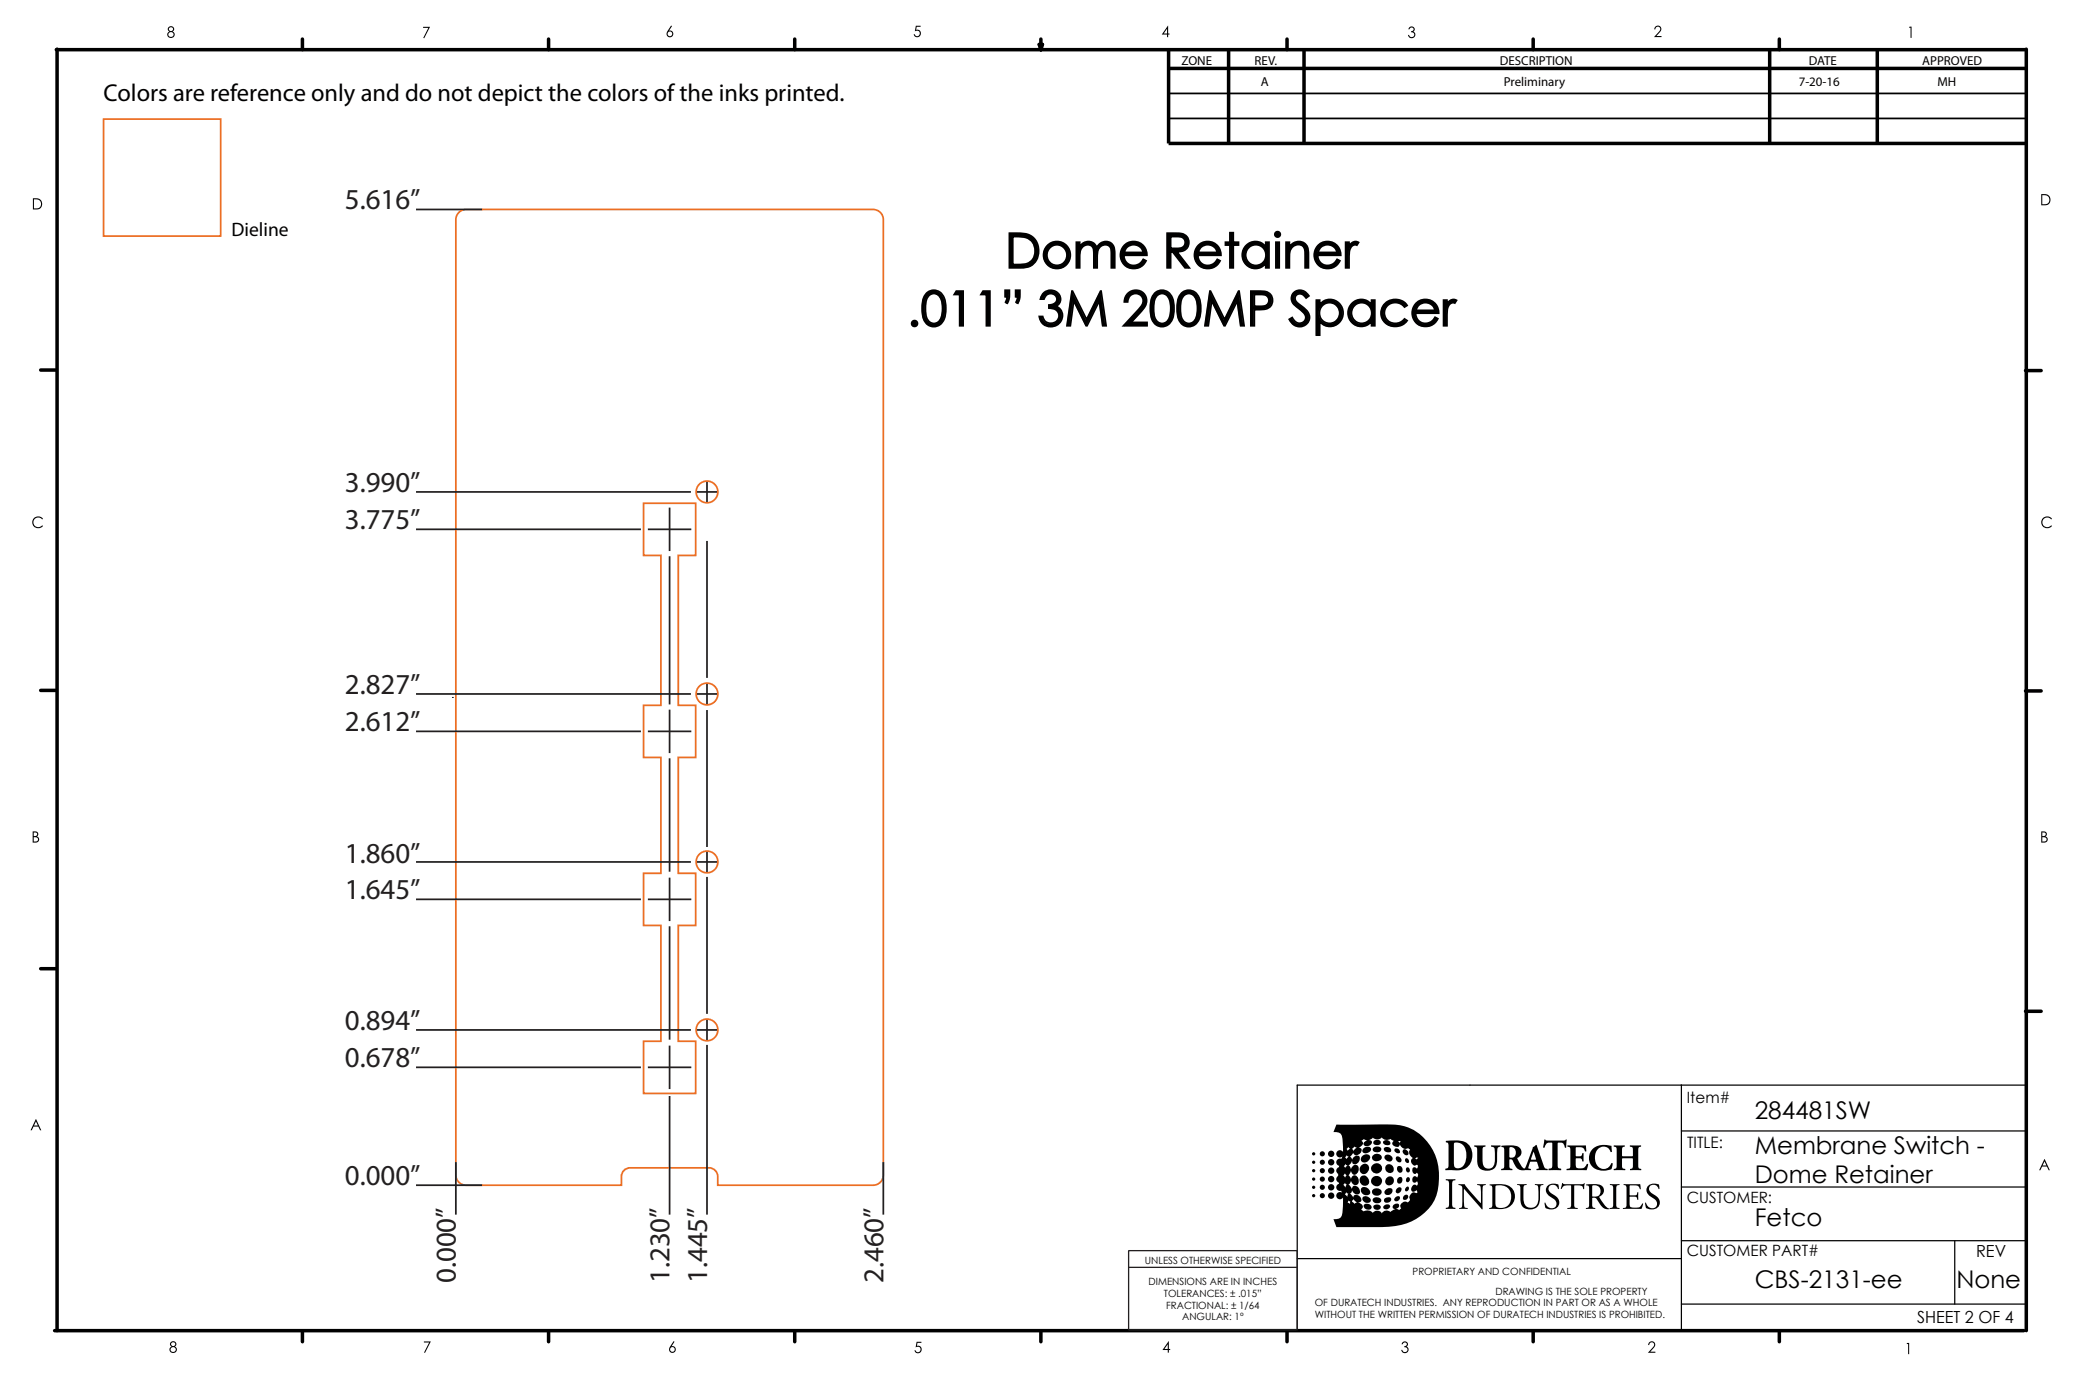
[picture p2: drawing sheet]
<svg xmlns="http://www.w3.org/2000/svg" width="304mm" height="201mm" viewBox="0 0 304 201" stroke-linecap="round" stroke-linejoin="round" font-family="sans-serif">
<!-- layer: Print -->
<g fill="none" stroke="#ec6e23" stroke-width=".25">
<path d="M15.1 17.4h17.1v17.1h-17.1zM66.9 31.2l.8-.5 .4-.1h59.5a1.49 1.49 0 0 1 1.5 1.5v139.7a1.49 1.49 0 0 1-1.5 1.5h-22.7v-1.3a1.27 1.27 0 0 0-1.3-1.3h-11.5a1.27 1.27 0 0 0-1.3 1.3v1.3h-22.7a1.49 1.49 0 0 1-1.5-1.5v-139.7l.1-.5zM94.1 73.6h7.6v7.6h-2.6v21.9h2.6v7.6h-2.6v17h2.6v7.6h-2.6v16.9h2.6v7.6h-7.6v-7.6h2.5v-16.9h-2.5v-7.6h2.5v-17h-2.5v-7.6h2.5v-21.9h-2.5z"/>
<circle cx="103.3" cy="71.9" r="1.59"/>
<circle cx="103.3" cy="101.4" r="1.59"/>
<circle cx="103.3" cy="126" r="1.59"/>
<circle cx="103.3" cy="150.6" r="1.59"/>
</g>
<path d="M245.8 158.6v35.9M296.2 158.6h-106.6v35.8M245.8 173.5h50.4M245.8 165.3h50.4M189.6 184h56.2M245.8 181.4h50.4M245.8 190.6h50.4M285.7 181.4v9.2" fill="none" stroke="#000" stroke-width=".18"/>
<g fill="#000">
<path d="M61.8 3.9h1.1l-.9 1.7-.1-.1 .7-1.4h-.8zM133.9 3.8h.7v.1h-.6l-.1 .5a.54 .54 0 0 1 .7 .3 .54 .54 0 0 1-.4 .7 .54 .54 0 0 1-.6-.4h.1a.41 .41 0 0 0 .6 .2 .41 .41 0 0 0 .2-.5 .41 .41 0 0 0-.6-.2l-.2 .1zM206 4a.43 .43 0 0 1 .7 0 .43 .43 0 0 1-.1 .6 .53 .53 0 0 1 0 .9 .53 .53 0 0 1-.8-.4h.2a.38 .38 0 0 0 .4 .4 .38 .38 0 0 0 .3-.5 .38 .38 0 0 0-.4-.3v-.1a.3 .3 0 0 0 .3-.3 .3 .3 0 0 0-.3-.3 .3 .3 0 0 0-.3 .3h-.1zM242 3.9a.55 .55 0 0 1 .8 .1 .55 .55 0 0 1-.3 .8l-.4 .5h.8v.1h-1.1l.6-.7a.42 .42 0 0 0 .3-.5 .42 .42 0 0 0-.5-.3l-.2 .4h-.2zM279.1 3.9h.3v1.6h-.1v-1.4h-.3zM5 75.7a.9 .9 0 0 1 1.3 .1l-.1 .1a.71 .71 0 0 0-1.1-.1 .71 .71 0 0 0 0 1.1 .71 .71 0 0 0 1.1-.1l.1 .1a.88 .88 0 0 1-1.3 .1 .88 .88 0 0 1 0-1.3zM298.6 75.7a.9 .9 0 0 1 1.3 .1l-.1 .1a.71 .71 0 0 0-1-.1 .71 .71 0 0 0 0 1.1 .71 .71 0 0 0 1-.1l.1 .1a.88 .88 0 0 1-1.2 .1 .88 .88 0 0 1-.1-1.3zM199 171.9a.79 .79 0 0 1 1 .4 .79 .79 0 0 1-.2 1 .8 .8 0 0 1-1-.4 .8 .8 0 0 1 .2-1zM199 173.7a.8 .8 0 0 1 .9 0 .8 .8 0 0 1 .3 .8 .77 .77 0 0 1-.9 .1 .77 .77 0 0 1-.3-.9zM199.4 176.1a.68 .68 0 0 1 1.1 .5 .65 .65 0 0 1-.7 .2 .65 .65 0 0 1-.5-.6zM198.9 170.5a.68 .68 0 0 1 1-.2 .68 .68 0 0 1 0 1 .67 .67 0 0 1-1 .1 .67 .67 0 0 1 0-.9zM199.2 175a.7 .7 0 0 1 .8 0 .7 .7 0 0 1 .3 .7 .67 .67 0 0 1-.8 .1 .67 .67 0 0 1-.3-.8z"/>
<path d="M199.1 169a.62 .62 0 0 1 .7-.3 .62 .62 0 0 1 .5 .6 .76 .76 0 0 1-.6 .6 .76 .76 0 0 1-.8-.3v-.3zM199.4 167.8a.59 .59 0 0 1 1 .2 .8 .8 0 0 1-1.2 .4l-.1-.2zM200.7 173.9a.78 .78 0 0 1 1.3 .4 .72 .72 0 0 1-.8 .5 .72 .72 0 0 1-.6-.7zM200.8 167.7a.65 .65 0 0 1 1.1 .3 .71 .71 0 0 1-1.3 .1zM200.8 168.8a.66 .66 0 0 1 .8-.1 .66 .66 0 0 1 .3 .8 .82 .82 0 0 1-1.3-.1v-.3zM200.8 176.2l.2-.1a.48 .48 0 0 1 .6 0 .48 .48 0 0 1 .1 .6 .56 .56 0 0 1-.6 .2 .56 .56 0 0 1-.4-.6zM200.9 166.7a.6 .6 0 0 1 .9 .3 .58 .58 0 0 1-.5 .4 .58 .58 0 0 1-.6-.4zM200.6 170.3a.79 .79 0 0 1 1.1-.1 .79 .79 0 0 1 .2 1.1 .79 .79 0 0 1-1.2 .1 .69 .69 0 0 1-.1-1.1zM200.8 175.1a.69 .69 0 0 1 1.1 .4 .72 .72 0 0 1-1.3 0l.1-.2zM202.4 167.7a.6 .6 0 0 1 .6 0 .6 .6 0 0 1 .3 .6 .65 .65 0 0 1-1-.4zM202.5 168.9a.67 .67 0 0 1 .7 0 .67 .67 0 0 1 .3 .6 .62 .62 0 0 1-.8 .2 .62 .62 0 0 1-.2-.8zM202.7 170.3a.68 .68 0 0 1 .9 .2 .68 .68 0 0 1-.2 .9 .7 .7 0 0 1-.8-.2 .7 .7 0 0 1 .1-.9z"/>
<path d="M202.2 176.3a.5 .5 0 0 1 .5-.3 .5 .5 0 0 1 .5 .4 .56 .56 0 0 1-1 .1zM202.2 166.8a.55 .55 0 0 1 .7-.1 .55 .55 0 0 1 .3 .6 .58 .58 0 0 1-.7 .1 .58 .58 0 0 1-.3-.6zM202.3 175.3a.76 .76 0 0 1 1-.2 .55 .55 0 0 1-.3 .7 .55 .55 0 0 1-.7-.2zM202.6 173.9a.55 .55 0 0 1 .5-.2 .55 .55 0 0 1 .4 .4 .64 .64 0 0 1-.4 .6 .64 .64 0 0 1-.7-.3zM202.6 172.3a.65 .65 0 0 1 1.1 .1 .65 .65 0 0 1-.6 .9 .6 .6 0 0 1-.6-.4 .6 .6 0 0 1 .1-.6zM204.2 169.1a.53 .53 0 0 1 .5 .2 .53 .53 0 0 1 0 .6 .53 .53 0 0 1-.6-.2 .53 .53 0 0 1 .1-.6zM203.9 167.9a.48 .48 0 0 1 .6 .1 .48 .48 0 0 1 .1 .6 .46 .46 0 0 1-.6-.1 .46 .46 0 0 1-.1-.6zM204.2 173.7l.2-.1h.4a.52 .52 0 0 1-.1 .6 .52 .52 0 0 1-.6 .2v-.5zM203.9 175.1a.45 .45 0 0 1 .7-.1 .49 .49 0 0 1-.2 .5 .49 .49 0 0 1-.6-.1zM204.4 172.1l.3-.1a.47 .47 0 0 1 .2 .7 .47 .47 0 0 1-.6 .2l-.1-.3zM204.3 170.6a.48 .48 0 0 1 .7 .2 .48 .48 0 0 1-.4 .6 .62 .62 0 0 1-.3-.8zM205.4 169.4l.2-.1a.5 .5 0 0 1 .3 .6l-.1 .1-.3-.1-.1-.3z"/>
<path d="M205.6 170.7h.3l.2 .4-.1 .2-.3 .1a.44 .44 0 0 1-.1-.7zM205.1 168.1a.52 .52 0 0 1 .6 .1 .52 .52 0 0 1 .1 .6 .55 .55 0 0 1-.6-.1 .55 .55 0 0 1-.1-.6zM205.2 174.8l.2-.1a.37 .37 0 0 1 .5 .3 .37 .37 0 0 1-.4 .4h-.3l-.1-.2zM205.6 172.2l.2-.1a.34 .34 0 0 1 .3 .4 .34 .34 0 0 1-.6 .2zM205.5 173.6l.3-.1a.37 .37 0 0 1 .1 .5 .37 .37 0 0 1-.5 .1zM211.4 172.4h1.3l-.4 .3v.7v2.7v.3l.4 .2v.1h-1.4l.5-.3v-.7v-2.7v-.3l-.1-.1-.4-.1zM215.5 167.4h1.6v.2l-.3 .1-.1 .5a4 4 0 0 0 .2 2.3 .89 .89 0 0 0 1 .3 .89 .89 0 0 0 .6-.9v-1.7a.47 .47 0 0 0-.5-.6v-.2h1.3v.2a.46 .46 0 0 0-.5 .6v1.2a1.5 1.5 0 0 1-1 1.7 1.5 1.5 0 0 1-1.8-.8l-.1-2.4-.1-.2-.3-.1zM213.2 173.1h.9l2.3 2.8 .1-1.7a1.06 1.06 0 0 0-.2-.9l-.4-.1h1.3l-.4 .2-.1 .2v3.1l-.1 .1-2.6-3v2.5a.38 .38 0 0 0 .5 .3v.1h-1.2l.4-.2v-.3v-2.4a.67 .67 0 0 0-.5-.6zM221.8 173.1h1.3v.1l-.3 .1-.1 .6a3 3 0 0 0 .3 2.4 1.15 1.15 0 0 0 1.4 .1 1.15 1.15 0 0 0 .5-1.3l-.1-1.6a.48 .48 0 0 0-.5-.3h1.3l-.4 .2-.1 1.7a1.47 1.47 0 0 1-1 1.6 1.47 1.47 0 0 1-1.8-.7l-.1-2.5-.1-.2-.3-.1zM226.1 173.4a1.7 1.7 0 0 1 1.7-.3v.7a.77 .77 0 0 0-.6-.6 .77 .77 0 0 0-.8 .4 .77 .77 0 0 0 .4 .9 1.42 1.42 0 0 1 1.1 1.6 1.35 1.35 0 0 1-2 .5l-.1-.8a.92 .92 0 0 0 .7 .8 .92 .92 0 0 0 1-.4 .82 .82 0 0 0-.4-1 1.72 1.72 0 0 1-1.1-1.2zM225.7 166.6l.3 .1h2.4l.6-.1-.1 1.1-.2 .1a.7 .7 0 0 0-1-.7v3.4l.1 .2 .4 .1v.3h-1.8v-.3l.4-.1 .1-.2v-3.4a.79 .79 0 0 0-1.1 .7l-.2-.1zM228.3 172.9l.6 .2h2.4l.3-.1v.8h-.2a.55 .55 0 0 0-.8-.5h-.5v.2v2.8l.1 .2 .4 .2h-1.5v-.1l.4-.1 .1-.2 .1-2.8-.1-.2h-.1a1.05 1.05 0 0 0-1.3 .5z"/>
<path d="M229.1 167.4h2.7l.1 .9h-.1l-.5-.5-1-.1v1.3h.8l.2-.4h.2v1.2h-.2a.37 .37 0 0 0-.5-.5h-.5v1.1a.36 .36 0 0 0 .4 .4 1.02 1.02 0 0 0 1.2-.6h.2l-.2 .9h-2.9v-.2l.4-.1 .1-.5v-2.4l-.1-.2-.3-.1zM232.9 167.8a3.1 3.1 0 0 1 2.7-.3v.9h-.2a1.13 1.13 0 0 0-1.2-.8 1.13 1.13 0 0 0-1 1 1.61 1.61 0 0 0 1.2 2.3 1.18 1.18 0 0 0 1.1-.9l.2 .1a.79 .79 0 0 1-.7 1 2.03 2.03 0 0 1-2.7-2.3l.1-.4zM235.3 173.1l1.4 .1-.4 .1-.1 .6 .1 2.4v.2l.4 .1v.1h-1.4l.4-.2 .1-.6v-2.4l-.1-.2-.4-.1zM235.9 167.4h1.6v.2l-.3 .1-.1 .2v1v.1h.2h1.4v-1.1l-.1-.2-.3-.1v-.2h1.6v.2l-.3 .1-.1 .2v2.4l.1 .5 .3 .1v.2h-1.6v-.2l.3-.1 .1-.2v-1.1v-.2h-.2h-1.4v1.3l.1 .2 .3 .1v.2h-1.6v-.2l.3-.1 .1-.5v-2.4l-.1-.2-.3-.1zM237.3 173.1h2.4l.1 .7h-.1a.74 .74 0 0 0-.9-.5h-.6v1.3v.1h.2h.8l.1-.4h.2v1.1h-.2l-.1-.4-.2-.1a.6 .6 0 0 0-.8 .2v1a.36 .36 0 0 0 .4 .4h.7a.98 .98 0 0 0 .8-.6l-.2 .8h-2.7v-.1l.4-.1 .1-.6v-2.4l-.1-.2-.3-.1zM240.8 173.4a1.69 1.69 0 0 1 1.7-.3v.7a.77 .77 0 0 0-.6-.6 .77 .77 0 0 0-.8 .4 .77 .77 0 0 0 .4 .9 1.42 1.42 0 0 1 1.1 1.6 1.35 1.35 0 0 1-2 .5l-.1-.8a.92 .92 0 0 0 .7 .8 .92 .92 0 0 0 1-.4 .82 .82 0 0 0-.4-1 1.72 1.72 0 0 1-1.1-1.2zM62 196.1h1l-.9 1.7-.1-.1 .7-1.5h-.7zM134 196.1h.7v.2h-.6l-.1 .4a.54 .54 0 0 1 .7 .4 .54 .54 0 0 1-.4 .7 .54 .54 0 0 1-.6-.4h.1a.41 .41 0 0 0 .6 .2 .41 .41 0 0 0 .2-.5 .41 .41 0 0 0-.6-.2l-.2 .1zM205 196.2a.43 .43 0 0 1 .7 0 .43 .43 0 0 1-.1 .6 .53 .53 0 0 1 0 1 .53 .53 0 0 1-.8-.5h.2a.38 .38 0 0 0 .4 .4 .38 .38 0 0 0 .3-.5 .38 .38 0 0 0-.4-.3v-.1a.3 .3 0 0 0 .3-.3 .3 .3 0 0 0-.3-.3 .3 .3 0 0 0-.3 .3h-.1zM241.1 196.2a.55 .55 0 0 1 .8 .2 .55 .55 0 0 1-.3 .8l-.4 .4h.8v.1h-1.1l.6-.6a.42 .42 0 0 0 .3-.5 .42 .42 0 0 0-.5-.4l-.2 .4h-.2zM278.8 196.3h.3v1.7h-.2v-1.5h-.2z"/>
<path d="M24.7 4.3a.3 .3 0 0 0 .6 0 .3 .3 0 0 0-.6 0zM24.6 5.1a.37 .37 0 0 0 .7 0 .37 .37 0 0 0-.7 0zM24.7 4a.44 .44 0 0 1 .6-.1 .44 .44 0 0 1-.1 .7 .5 .5 0 0 1 .2 .8 .5 .5 0 0 1-.8 0 .5 .5 0 0 1 .2-.8l-.3-.2z"/>
<path d="M97.6 4.9a.35 .35 0 0 0 .7 0 .35 .35 0 0 0-.7 0zM98.1 3.7l.1 .1-.4 .7a.5 .5 0 0 1 .6 .6 .5 .5 0 0 1-.8 .3 .5 .5 0 0 1-.1-.8z"/>
<path d="M170.6 4.2l-.5 .7h.5zM170.7 3.8v1.1h.2v.2h-.2v.3h-.1v-.3h-.8z"/>
<path d="M5 29.1v1.4a.72 .72 0 0 0 .9-.3 .72 .72 0 0 0-.1-.9zM4.8 29a1.01 1.01 0 0 1 1.3 .6 .78 .78 0 0 1-.8 1h-.5z"/>
<path d="M298.5 28.5v1.4a.72 .72 0 0 0 .9-.3 .72 .72 0 0 0-.1-.9zM298.4 28.4a1.01 1.01 0 0 1 1.3 .6 .78 .78 0 0 1-.8 1h-.5z"/>
<path d="M4.9 122.4v.6a.39 .39 0 0 0 .5 0 .39 .39 0 0 0 .1-.5zM4.9 121.7v.5a.3 .3 0 0 0 .5-.1 .3 .3 0 0 0-.1-.4zM4.8 121.5h.3a.41 .41 0 0 1 .5 .3 .41 .41 0 0 1-.2 .5 .46 .46 0 0 1 .3 .5 .46 .46 0 0 1-.5 .4h-.4z"/>
<path d="M298.5 122.4v.6a.39 .39 0 0 0 .5 0 .39 .39 0 0 0 .1-.5zM298.5 121.7v.5a.3 .3 0 0 0 .5-.1 .3 .3 0 0 0-.2-.4zM298.4 121.5h.3a.41 .41 0 0 1 .5 .3 .41 .41 0 0 1-.2 .5 .46 .46 0 0 1 .3 .5 .46 .46 0 0 1-.5 .4h-.4z"/>
<path d="M5.3 163.9l-.3 .6h.5zM5.2 163.6l.8 1.6h-.1l-.3-.5h-.7l-.3 .5h-.1z"/>
<path d="M206.9 169.3a.28 .28 0 0 1 .4 0l-.3 .2zM199 166.8l.4-.3 .4 .2a.5 .5 0 0 0-.4 .7 .7 .7 0 0 0 1.1-.6l-.4-.1 .6-.4a.89 .89 0 0 0 1.3 0 .92 .92 0 0 0 1.2 .2l.5 .3a.41 .41 0 0 0-.1 .6 .63 .63 0 0 0 1 .1v-.2a.85 .85 0 0 0 1.2 .5l.3 .2-.1 .2a.82 .82 0 0 0 .5 1.1 .57 .57 0 0 0-.2 .8 .57 .57 0 0 0 .8 .2l.1 .1-.1 .4-.4-.2a.53 .53 0 0 0-.3 .6 .53 .53 0 0 0 .5 .4l.2-.1a.4 .4 0 0 1 0 .7l-.1-.2a.44 .44 0 0 0-.6 .4 .44 .44 0 0 0 .5 .5l.2-.2a.48 .48 0 0 1 0 .7l-.1-.2a.58 .58 0 0 0-.7 .3 .58 .58 0 0 0 .1 .7h.3l.3-.2 .2 .3-.1 .1a.74 .74 0 0 0-.9 .1 .74 .74 0 0 0-.1 .9l-.3 .4a.64 .64 0 0 0-.9 0 .64 .64 0 0 0-.1 .8l-.3 .3-.1-.1-.4-.1h.2a.4 .4 0 0 0 .3-.3 .4 .4 0 0 0-.1-.4 .58 .58 0 0 0-.8 .6l.4 .2-.8 .4a.78 .78 0 0 0-1.2 .2 .76 .76 0 0 0-1.3-.1 1.21 1.21 0 0 0-1.5-.3l-.2-.2 .1-.2a.6 .6 0 0 0-.6-.8l.4-.2a.67 .67 0 0 0-.2-.8 .67 .67 0 0 0-.9 .1v.2l-.5-.6 .3-.3v-.2a.67 .67 0 0 0 .5 .6 .67 .67 0 0 0 .7-.2 .77 .77 0 0 0-.3-.8 .77 .77 0 0 0-.8-.1l-.1 .3-.3-.5-.2-.1 .2-.2 .2-.4a.61 .61 0 0 0 .8 .6 .61 .61 0 0 0 .2-1 .54 .54 0 0 0-.5-.4 .54 .54 0 0 0-.5 .5l-.4-.5 .4-.6a.57 .57 0 0 0 .6 .5 .77 .77 0 0 0 .5-.7 .77 .77 0 0 0-.4-.7 .76 .76 0 0 0-.7 .6l-.2-.4-.2-.1 .3-.3 .2-.4a.41 .41 0 0 0 .6 .5 .81 .81 0 0 0 .4-1.2 .74 .74 0 0 0-1 .5l-.3-.4 .5-.6 .1 .2a.7 .7 0 0 0 .8 0 .7 .7 0 0 0 .2-.8l-.3-.1a.67 .67 0 0 0 .5-.9zM196.6 171.5l.3 .3-.3 .3-.3-.3zM196.8 174.3l.3 .2-.1 .5-.4-.4zM197.1 175.5l.3 .1v.4l-.4-.2zM196.6 172.9l.3 .3-.2 .4-.4-.4zM197.8 175.3l.3 .3 .3 .2-.4 .2-.4-.4zM196.7 170.1l.3 .3-.4 .3-.2-.2zM196.9 168.9l.3 .2-.4 .3-.2-.2zM197.1 167.6l.3 .3-.4 .3-.2-.2zM198 167.6l.4 .2-.3 .1-.3 .4-.1-.4zM204.3 166.8h.3l.1 .1-.1 .2zM195.3 164.4l-.4 1.1a.98 .98 0 0 1 1.3 .9l.1 2a.53 .53 0 0 0-.8-.2 .53 .53 0 0 0-.1 .8 .53 .53 0 0 0 .8 0l-.1 .4a.53 .53 0 0 0-.8 .3 .53 .53 0 0 0 .4 .7v.2a.53 .53 0 0 0-.4 .5 .53 .53 0 0 0 .3 .5v.2a.64 .64 0 0 0 .1 1.2 .53 .53 0 0 0-.4 .7 .53 .53 0 0 0 .7 .4l.2 .2a.53 .53 0 0 0-.8 .2 .53 .53 0 0 0 .2 .7 .53 .53 0 0 0 .7-.1l-.1 1.9a1.05 1.05 0 0 1-1.3 1.2l.4 1.2h6.1a9.1 9.1 0 0 0 7.2-2.4 6.3 6.3 0 0 0 1.7-5.2 7.2 7.2 0 0 0-5.9-7.3z"/>
<path d="M212.6 167.1l-.1 2.8a.74 .74 0 0 0 .4 .9 1.3 1.3 0 0 0 1.4-1.5 1.87 1.87 0 0 0-1-2.2l-.5-.1zM211.4 166.8a6.6 6.6 0 0 1 2.7 .1 2.26 2.26 0 0 1 1 2.9 2.26 2.26 0 0 1-2.7 1.3h-1.1v-.2v-.1l.3-.1 .1-.6v-2.8l-.1-.2-.2-.1z"/>
<path d="M218.6 173.3v2.5a.65 .65 0 0 0 .8 .8 1.66 1.66 0 0 0 1.4-1 1.66 1.66 0 0 0-.2-1.8 1.96 1.96 0 0 0-2-.5zM217.8 173.1h.3a4.7 4.7 0 0 1 2.6 .4 1.86 1.86 0 0 1 .6 2.2 1.86 1.86 0 0 1-2 1.1l-1.6-.1 .3-.2 .1-.6v-2.4l-.1-.1-.2-.1z"/>
<path d="M220.7 167.7a.77 .77 0 0 1 .9 .7 .77 .77 0 0 1-.9 .8l-.1-.2zM219.5 167.5v.2l.3 .1 .1 .1v2.4l-.1 .5-.4 .1v.2h1.6v-.2l-.3-.1-.1-.2v-1l.2-.1a.9 .9 0 0 1 .6 .7 1.4 1.4 0 0 0 1.7 .8l.6 .1v-.2l-.3-.1 .2-.9 .2-.1h.8l.1 .1 .2 .9-.3 .1v.2h1.6v-.2a.52 .52 0 0 1-.6-.5l-1-2.9-.1-.1-.5 .3-.9 2.6-.3 .5a2.86 2.86 0 0 1-1-1.5 .92 .92 0 0 0 .6-1.1 .92 .92 0 0 0-.9-.7zM224.2 168.4l.3 1.1h-.7z"/>
<path d="M232.7 173.3v1.5a.86 .86 0 0 0 1.3-.7 .86 .86 0 0 0-1.3-.8zM231.9 173.1h1.2a1.04 1.04 0 0 1 1.3 1.3l-.2 .2-.4 .3a3.7 3.7 0 0 0 1.5 1.8l-.1 .1a1.36 1.36 0 0 1-1.5-1l-.4-.6-.5-.1-.1 1.2 .1 .2 .4 .1v.1h-1.4v-.1l.4-.1 .1-.6v-2.4l-.1-.1-.3-.1z"/>
<path d="M298.8 169.8l-.2 .6h.5zM298.8 169.4l.8 1.7h-.2l-.2-.6h-.7l-.3 .6h-.1z"/>
<path d="M25 196.5a.3 .3 0 0 0 .6 0 .3 .3 0 0 0-.6 0zM24.9 197.3a.4 .4 0 0 0 .8 0 .4 .4 0 0 0-.8 0zM25 196.2a.44 .44 0 0 1 .6 0 .44 .44 0 0 1 0 .6 .5 .5 0 0 1 .1 .8 .5 .5 0 0 1-.8 0 .5 .5 0 0 1 .2-.8l-.2-.2z"/>
<path d="M97.9 197.3a.35 .35 0 0 0 .7 0 .35 .35 0 0 0-.7 0zM98.5 196l.1 .1-.4 .7a.5 .5 0 0 1 .5 .6 .5 .5 0 0 1-.7 .3 .5 .5 0 0 1-.1-.8z"/>
<path d="M170.7 196.5l-.5 .7h.5zM170.8 196l.1 1.2h.1v.1h-.1v.4h-.2v-.4h-.8z"/>
<circle cx="192" cy="173.6" r=".24"/>
<circle cx="192" cy="171.1" r=".24"/>
<circle cx="192" cy="169.9" r=".24"/>
<circle cx="192" cy="174.8" r=".24"/>
<circle cx="192" cy="172.4" r=".24"/>
<circle cx="192" cy="168.7" r=".24"/>
<circle cx="193.3" cy="168.7" r=".38"/>
<circle cx="193.3" cy="174.8" r=".38"/>
<circle cx="193.3" cy="171.1" r=".38"/>
<circle cx="193.3" cy="172.4" r=".38"/>
<circle cx="193.3" cy="169.9" r=".38"/>
<circle cx="193.3" cy="173.6" r=".38"/>
<circle cx="194.6" cy="169.9" r=".47"/>
<circle cx="194.6" cy="168.7" r=".47"/>
<circle cx="194.6" cy="171.1" r=".47"/>
<circle cx="194.6" cy="173.6" r=".47"/>
<circle cx="194.6" cy="174.8" r=".47"/>
<circle cx="194.6" cy="172.4" r=".47"/>
<circle cx="201.2" cy="172.7" r=".79"/>
</g>
<g fill="none" stroke="#000" stroke-width=".51">
<path d="M8.2 7.3h287.9M8.3 7.2v187.3M44.2 5.7v1.6M80.2 5.7v1.6M116.2 5.7v1.6M151.9 6.5h.5l-.3 .8zM152 6.5l.1 .8M152.1 5.7v1.6M152.2 6.5l-.1 .8M170.8 10h125.4M170.8 7.3v13.7h125.4M179.6 7.3v13.7"/>
<path d="M188.1 5.7v1.6M190.6 7.3v13.7M224.1 5.7v1.6M258.7 7.3v13.7M260.1 5.7v1.6M274.4 7.3v13.7M296.2 7.2v187.3M5.9 54.1h2.3M296.1 54.2h2.3M5.9 100.9h2.3M296.1 101h2.3M5.9 141.6h2.3"/>
<path d="M296.1 147.8h2.3M8 194.5h287.8M44.2 194.6v1.5M80.2 194.6v1.5M116.2 194.6v1.5M152.1 194.6v1.5M188.1 194.6v1.5M224.1 194.6v1.5M260.1 194.6v1.5"/>
</g>
<path d="M170.8 13.7h125.4M170.8 17.3h125.4" fill="none" stroke="#000" stroke-width=".26"/>
<path d="M165 185.3h24.6M165 182.8h24.6v11.6h-24.6z" fill="none" stroke="#231f20" stroke-width=".19"/>
<g fill="none" stroke="#000" stroke-width=".25">
<path d="M147.5 34.1h1.1a2.78 2.78 0 0 1 3 1.4 2.48 2.48 0 0 1-2.4 3.7h-1.7zM148 34.6a3.5 3.5 0 0 1 2.8 .6 2.03 2.03 0 0 1 .4 2.3 2.03 2.03 0 0 1-2.1 1.2h-1.1zM157.3 35.4h.5v.7a1.34 1.34 0 0 1 1.3-.8 1.34 1.34 0 0 1 1.2 .9 1.36 1.36 0 0 1 1.6-.9 1.36 1.36 0 0 1 1 1.5v2.4h-.5v-2.1a1 1 0 0 0-.6-1.3 1.28 1.28 0 0 0-1.4 1.5v1.9h-.5v-2.4a.98 .98 0 0 0-.8-1 .98 .98 0 0 0-1.1 .7l-.2 .7v2h-.5zM164.5 35.7a1.93 1.93 0 0 1 2.1-.2 1.93 1.93 0 0 1 1 1.8h-3.3a1.48 1.48 0 0 0 1.1 1.5 1.48 1.48 0 0 0 1.7-.9l.4 .2a1.99 1.99 0 0 1-3 .7 1.99 1.99 0 0 1 0-3.1zM164.8 36.1a1.44 1.44 0 0 1 2.3 .8h-2.8zM170.6 34.1h1a1.8 1.8 0 0 1 2.1 1 1.41 1.41 0 0 1-1.7 1.7l1.8 2.4h-.6l-1.8-2.4h-.3v2.4h-.5zM171.1 34.6h.9a.91 .91 0 0 1 1.1 .3 .91 .91 0 0 1-.1 1.1l-.5 .3h-1.4zM175.3 35.7a1.93 1.93 0 0 1 2.1-.2 1.93 1.93 0 0 1 1.1 1.8h-3.4a1.48 1.48 0 0 0 1.2 1.5 1.48 1.48 0 0 0 1.6-.9l.4 .2a1.99 1.99 0 0 1-3 .7 1.99 1.99 0 0 1 0-3.1zM175.6 36.1a1.44 1.44 0 0 1 2.3 .8h-2.8zM179.8 34h.5v1.4h.7v.4h-.7v3.4h-.5v-3.4h-.7v-.4h.7zM182.2 35.9a1.85 1.85 0 0 1 2.8 .2v-.7h.5v3.8h-.5v-.7a1.95 1.95 0 0 1-2.8 .2 1.95 1.95 0 0 1 0-2.8zM186.5 35.4h.5v3.8h-.5z"/>
<path d="M188 35.4h.5v.7a1.47 1.47 0 0 1 1.7-.8 1.47 1.47 0 0 1 1 1.6l.1 2.3h-.5v-2.2a1.07 1.07 0 0 0-.7-1.2 1.07 1.07 0 0 0-1.3 .5l-.3 .6v2.3h-.5zM192.8 35.7a1.93 1.93 0 0 1 2.1-.2 1.93 1.93 0 0 1 1.1 1.8h-3.4a1.48 1.48 0 0 0 1.2 1.5 1.48 1.48 0 0 0 1.6-.9l.4 .2a1.99 1.99 0 0 1-3 .7 1.99 1.99 0 0 1 0-3.1zM193.1 36.1a1.44 1.44 0 0 1 2.3 .8h-2.8zM196.7 35.4h.5v.6a1.03 1.03 0 0 1 1.4-.6l-.3 .4a.86 .86 0 0 0-1.1 1v2.4h-.5zM135.4 42.9a1.61 1.61 0 0 1 1.7-.4 1.61 1.61 0 0 1 1 1.4 3.7 3.7 0 0 1-.7 3.6 1.65 1.65 0 0 1-2.6-1.5 3.9 3.9 0 0 1 .6-3.1zM135.7 43.3a1.09 1.09 0 0 1 1.1-.3 1.09 1.09 0 0 1 .8 .8 4 4 0 0 1-.3 3.1 1.12 1.12 0 0 1-1.2 .3 1.12 1.12 0 0 1-.7-1.1 4.3 4.3 0 0 1 .3-2.8zM139.8 42.6h1v5h-.5v-4.6h-.8zM143.7 42.6h1v5h-.5v-4.6h-.8zM146.9 42.4h.6v1.1l-.3 .8-.2-.1 .2-.8h-.3zM148.5 42.4h.6v1.1l-.3 .8-.3-.1 .3-.8h-.3zM152.6 42.8a1.4 1.4 0 0 1 1.8-.2 1.4 1.4 0 0 1 .5 1.7l-.5 .5a1.6 1.6 0 0 1 .7 2.1 1.6 1.6 0 0 1-2.1 .8 1.65 1.65 0 0 1-1.1-1.4h.5a1.17 1.17 0 0 0 1.6 .9 1.17 1.17 0 0 0 .5-1.8l-.5-.3-.7-.1v-.4a.91 .91 0 0 0 .9-.3 .91 .91 0 0 0 .2-1 .99 .99 0 0 0-1-.4 .99 .99 0 0 0-.8 .8h-.5l.2-.5zM156.7 42.6l2.1 4.1 2.2-4.1 .7 5h-.5l-.5-3.6-1.8 3.6h-.1l-1.9-3.6-.4 3.6h-.5z"/>
<path d="M164.8 42.9a1.6 1.6 0 0 1 2.4 0 1.6 1.6 0 0 1-.1 2.3l-1.8 1.9h2.4v.5h-3.5l2-2.1a1.84 1.84 0 0 0 .8-2.1 1.16 1.16 0 0 0-1.4-.4 1.16 1.16 0 0 0-.8 1.1h-.5a1.74 1.74 0 0 1 .5-1.2zM168.8 42.9a1.61 1.61 0 0 1 1.6-.4 1.61 1.61 0 0 1 1.1 1.4 3.7 3.7 0 0 1-.8 3.6 1.65 1.65 0 0 1-2.5-1.5 3.9 3.9 0 0 1 .6-3.1zM169 43.3a1.09 1.09 0 0 1 1.2-.3 1.09 1.09 0 0 1 .8 .8 4 4 0 0 1-.3 3.1 1.12 1.12 0 0 1-1.3 .3 1.12 1.12 0 0 1-.7-1.1 4.3 4.3 0 0 1 .3-2.8zM172.7 42.9a1.61 1.61 0 0 1 1.6-.4 1.61 1.61 0 0 1 1.1 1.4 3.7 3.7 0 0 1-.7 3.6 1.65 1.65 0 0 1-2.6-1.5 3.9 3.9 0 0 1 .6-3.1zM173 43.3a1.09 1.09 0 0 1 1.1-.3 1.09 1.09 0 0 1 .8 .8 4 4 0 0 1-.3 3.1 1.12 1.12 0 0 1-1.3 .3 1.12 1.12 0 0 1-.7-1.1 4.3 4.3 0 0 1 .4-2.8zM176.9 42.6l2.1 4.1 2.1-4.1 .7 5h-.4l-.6-3.6-1.7 3.6h-.2l-1.8-3.6-.5 3.6h-.5zM182.8 42.6h1a1.79 1.79 0 0 1 2.2 1 1.34 1.34 0 0 1-1.5 1.6l-1.2 .1v2.3h-.5zM183.3 43h.9a.9 .9 0 0 1 1.2 .4 .9 .9 0 0 1-.3 1.2l-.6 .2h-1.2zM189 42.8a1.4 1.4 0 0 1 2.3 .5l-.4 .3a.87 .87 0 0 0-.7-.6 .87 .87 0 0 0-.9 .4l.1 .5 .2 .4a4.6 4.6 0 0 1 1.8 1.8 1.5 1.5 0 0 1-1.2 1.6 1.5 1.5 0 0 1-1.8-1l.5-.3a1.05 1.05 0 0 0 1.8 .5 .93 .93 0 0 0-.3-1.4 3.8 3.8 0 0 1-1.6-1.6v-.5zM192.4 43.9h.5v.7a1.92 1.92 0 0 1 2.8-.2 1.92 1.92 0 0 1 0 2.8 1.92 1.92 0 0 1-2.8-.2v2h-.5zM197.6 44.4a1.85 1.85 0 0 1 2.9 .2v-.7h.5v3.7h-.5v-.6a1.95 1.95 0 0 1-2.9 .2 1.95 1.95 0 0 1 0-2.8zM202.5 44.4a2.16 2.16 0 0 1 3.2 .3l-.4 .2a1.58 1.58 0 0 0-2.4-.4 1.58 1.58 0 0 0 0 2.4 1.71 1.71 0 0 0 2.4-.3l.4 .3a2.05 2.05 0 0 1-3 .5 2.05 2.05 0 0 1-.2-3z"/>
<path d="M207.2 44.2a1.93 1.93 0 0 1 2-.2 1.93 1.93 0 0 1 1.1 1.8h-3.4a1.48 1.48 0 0 0 1.2 1.4 1.48 1.48 0 0 0 1.7-.8l.4 .2a1.99 1.99 0 0 1-3.1 .7 1.99 1.99 0 0 1 .1-3.1zM207.4 44.6a1.44 1.44 0 0 1 2.4 .8h-2.8zM211 43.9h.5v.5a1.03 1.03 0 0 1 1.4-.5l-.3 .4a.86 .86 0 0 0-1.1 1v2.3h-.5z"/>
<circle cx="154.5" cy="37.3" r="1.97"/>
<circle cx="154.5" cy="37.3" r="1.48"/>
<circle cx="183.6" cy="37.3" r="1.5"/>
<circle cx="186.7" cy="34.3" r=".4"/>
<circle cx="133.7" cy="47.3" r=".43"/>
<circle cx="194.4" cy="45.7" r="1.5"/>
<circle cx="199" cy="45.8" r="1.5"/>
</g>
<g fill="none" stroke="#231f20" stroke-width=".25">
<path d="M60.8 30.6h9.7M60.8 71.9h40.2M60.8 77.4h32.9M94.7 77.4h6.3M97.9 74.2v6.4M101.8 71.9h3.1M103.3 70.3v3.2M103.3 79.1v20M97.9 81.3v21.7M103.3 99.9v3.1M60.8 101.4h40.2M60.8 106.9h32.9"/>
<path d="M94.7 106.9h6.3M97.9 103.7v6.4M97.9 110.8v16.6M101.8 101.4h3.1M103.3 103.8v20M60.8 126h40.2M60.8 131.5h32.9M94.7 131.5h6.3M97.9 128.3v6.3M97.9 135.4v16.6M101.8 126h3.1M103.3 124.4v3.2"/>
<path d="M103.3 128.2v20M60.8 150.6h40.2M60.8 156h32.9M94.7 156h6.3M97.9 152.8v6.4M101.8 150.6h3.1M103.3 149v3.1M103.3 152.7v24.9M60.8 173.3h9.7M66.6 169.9v7.7M97.9 160.2v17.4M129.1 169.9v7.7"/>
</g>
<path d="M66.1 101.9h.1" fill="none" stroke="#000" stroke-width=".15"/>
<g font-size="7.1">
<text x="146.9" y="39.2">Dome Retainer</text>
<text x="132.6" y="47.6">.011” 3M 200MP Spacer</text>
</g>
<g font-size="4.2" fill="#231f20">
<text x="50.4" y="30.6">5.616”</text>
<text x="50.4" y="71.9">3.990”</text>
<text x="50.4" y="77.4">3.775”</text>
<text x="50.4" y="101.4">2.827”</text>
<text x="50.4" y="106.9">2.612”</text>
<text x="50.4" y="131.5">1.645”</text>
<text x="50.4" y="126.1">1.860”</text>
<text x="50.4" y="150.6">0.894”</text>
<text x="50.4" y="156">0.678”</text>
<text x="50.4" y="173.3">0.000”</text>
<text x="66.6" y="187.6" transform="rotate(-90 66.6 187.6)">0.000”</text>
<text x="97.9" y="187.6" transform="rotate(-90 97.9 187.6)">1.230”</text>
<text x="103.3" y="187.6" transform="rotate(-90 103.3 187.6)">1.445”</text>
<text x="129.1" y="187.6" transform="rotate(-90 129.1 187.6)">2.460”</text>
</g>
<g font-size="3.6">
<text x="15.1" y="14.7">Colors are reference only and do not depict the colors of the inks printed.</text>
<text x="256.5" y="163.6">284481SW</text>
<text x="256.5" y="168.7">Membrane Switch -</text>
<text x="256.5" y="173">Dome Retainer</text>
<text x="256.5" y="179.2">Fetco</text>
<text x="256.5" y="188.3">CBS-2131-ee</text>
<text x="286" y="188.3">None</text>
</g>
<text font-size="2.9" x="33.9" y="34.5">Dieline</text>
<g font-size="2.4">
<text x="288.8" y="183.7">REV</text>
<text x="280.2" y="193.4">SHEET 2 OF 4</text>
</g>
<g font-size="2.3">
<text x="246.6" y="161.3">Item#</text>
<text x="246.6" y="167.8">TITLE:</text>
<text x="246.6" y="175.9">CUSTOMER:</text>
<text x="246.6" y="183.6">CUSTOMER PART#</text>
</g>
<g font-size="1.9">
<text x="172.7" y="9.4">ZONE</text>
<text x="183.4" y="9.4">REV.</text>
<text x="219.2" y="9.4">DESCRIPTION</text>
<text x="264.4" y="9.4">DATE</text>
<text x="281" y="9.4">APPROVED</text>
<text x="184.3" y="12.6">A</text>
<text x="219.8" y="12.6">Preliminary</text>
<text x="262.9" y="12.6">7-20-16</text>
<text x="283.2" y="12.6">MH</text>
</g>
<g font-size="1.5">
<text x="167.3" y="184.7">UNLESS OTHERWISE SPECIFIED</text>
<text x="167.9" y="187.9">DIMENSIONS ARE IN INCHES</text>
<text x="170.1" y="189.6">TOLERANCES: ± .015”</text>
<text x="170.5" y="191.3">FRACTIONAL: ± 1/64</text>
<text x="192.2" y="191">OF DURATECH INDUSTRIES. ANY REPRODUCTION IN PART OR AS A WHOLE</text>
<text x="206.5" y="186.4">PROPRIETARY AND CONFIDENTIAL</text>
<text x="218.6" y="189.2">DRAWING IS THE SOLE PROPERTY</text>
<text x="172.8" y="193">ANGULAR: 1º</text>
<text x="192.2" y="192.7">WITHOUT THE WRITTEN PERMISSION OF DURATECH INDUSTRIES IS PROHIBITED.</text>
</g>
</svg>
